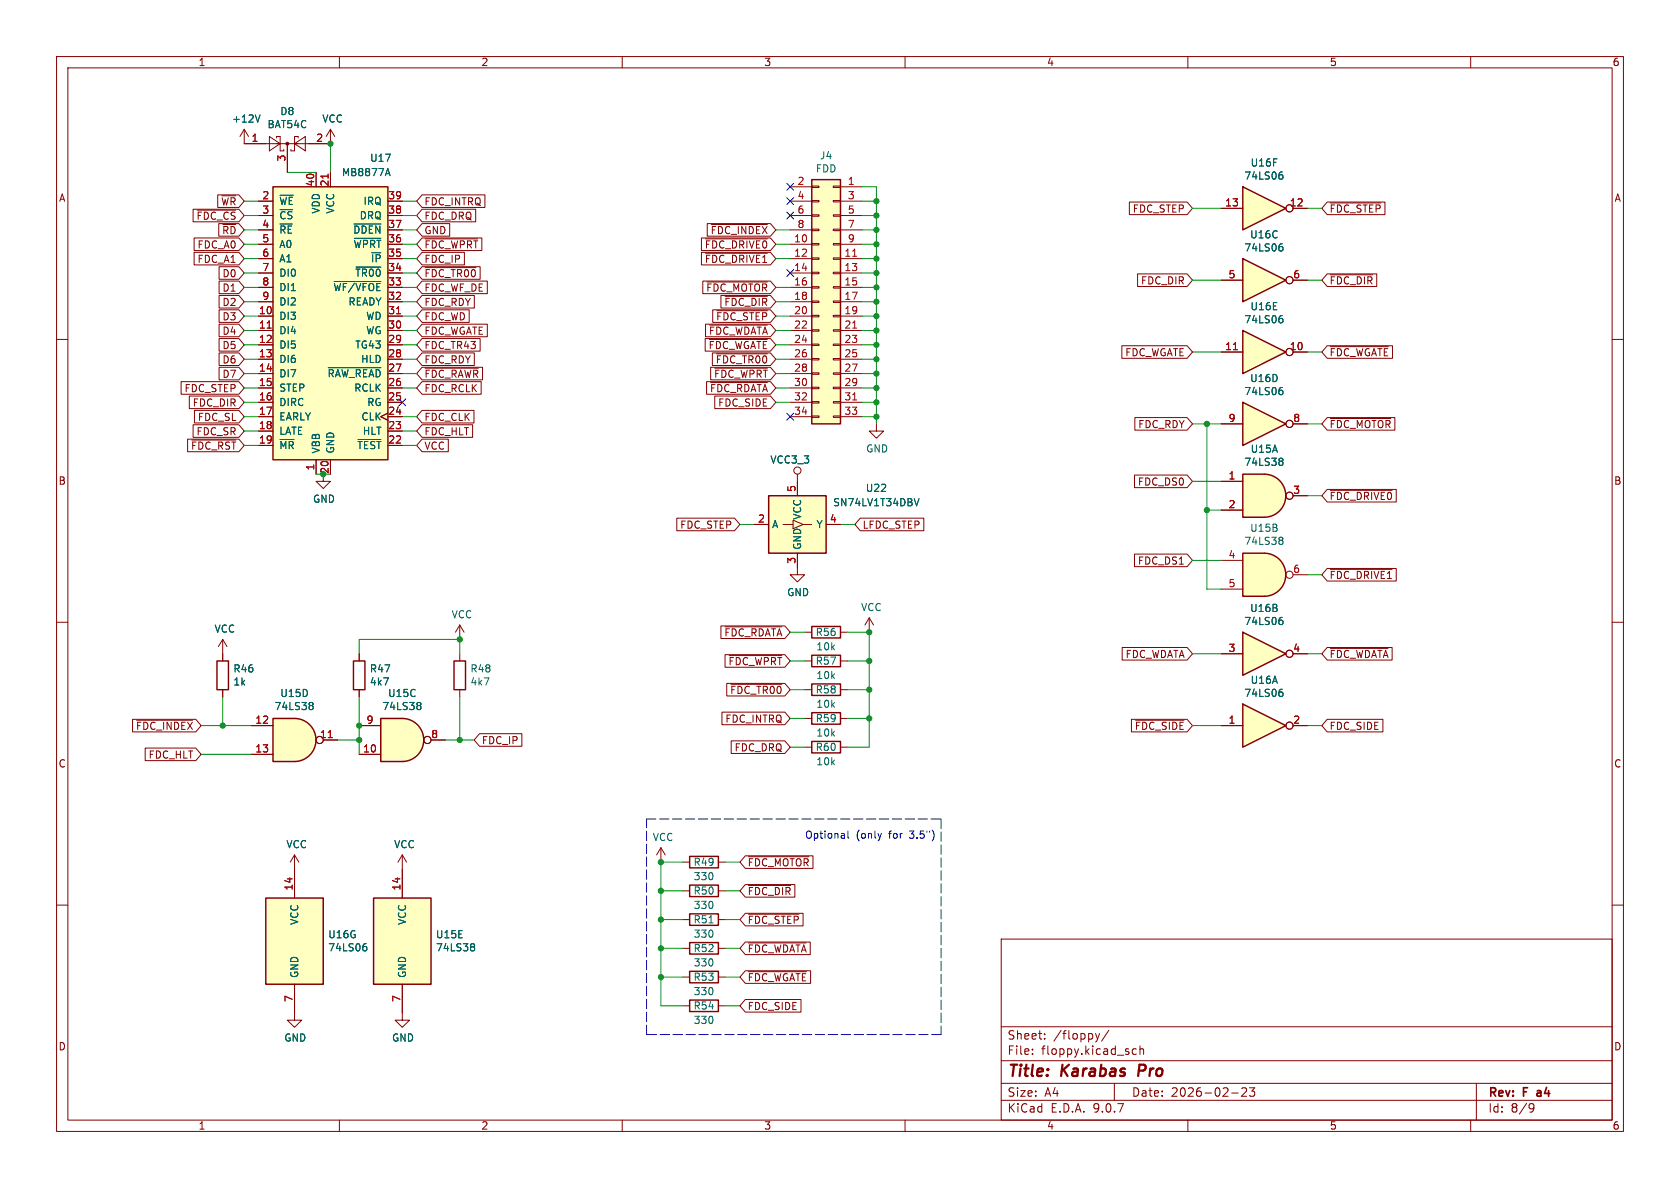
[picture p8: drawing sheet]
<svg xmlns="http://www.w3.org/2000/svg" width="297mm" height="210mm" viewBox="0 0 297 210" stroke-linecap="round" stroke-linejoin="round" font-family="sans-serif">
<g fill="none" stroke="#840000" stroke-width=".18">
<path d="M10 10h277v190h-277zM12 12h273v186h-273zM60 10v2M110 10v2M160 10v2M210 10v2M260 10v2M10 60h2M285 60h2M141 83.8v1.3M10 110h2M285 110h2"/>
<path d="M120.6 152.4h1.3M120.6 157.5h1.3M127 152.4h1.3M127 157.5h1.3M10 160h2M120.6 177.8h1.3M120.6 172.7h1.3M120.6 162.6h1.3M120.6 167.6h1.3M127 177.8h1.3M127 172.7h1.3M127 162.6h1.3"/>
<path d="M127 167.6h1.3M177 166h108v32h-108zM285 160h2M60 198v2M110 198v2M160 198v2M177 194.5h108M177 191.5h108M177 187.5h108M177 181.5h108M182.5 186.3v.1M182.5 185.5v.1"/>
<path d="M184.7 183.6v.1M184.7 182.8v.1M193.7 182.7l.3 1M194 183.7l-.1 .4-.2 .1M194.4 182.7l-.4 1M196 182.1l-1.3 2M197 191.5v3M200.9 185.5l-.4-.1-.3 .3v.4l.1 .2h.6M201.5 185.5l.2-.1 .4 .1 .1 .9M201.5 184.9v1.5M210 198v2M217.7 193.2h1.2"/>
<path d="M219.5 192.4l.6-.1 .2 .1 .1 .3-.9 1.1h.9M220.9 192.3h.9l-.5 .6 .4 .1v.7l-.2 .1h-.4l-.2-.1M260 198v2M261 191.5v6.5M270.6 195.1l.5 .1a.99 .99 0 0 1-.4 1.4h-.2M271.2 195.7l-.3 .3h-.3"/>
<circle cx="141" cy="83.2" r=".63"/>
</g>
<path d="M271.8 193.3v.4" fill="none" stroke="#840000" stroke-width=".3"/>
<path d="M201.5 188.2l-.3 2" fill="none" stroke="#840000" stroke-width=".4"/>
<path d="M121.9 151.4h5.1v2h-5.1zM121.9 156.5h5.1v2h-5.1zM121.9 176.8h5.1v2h-5.1zM121.9 171.7h5.1v2h-5.1zM121.9 161.5h5.1v2.1h-5.1zM121.9 166.6h5.1v2.1h-5.1z" fill="none" stroke="#840000" stroke-width=".25"/>
<path d="M125.3 163.1h.8" fill="none" stroke="#006464" stroke-width=".18"/>
<path d="M219.7 71.1l7.6 3.8-7.6 3.8z" fill="#ffffc2"/>
<path d="M219.7 71.1l7.6 3.8-7.6 3.8z" fill="none" stroke="#840000" stroke-width=".25"/>
<g fill="none" stroke="#840000" stroke-width=".18">
<path d="M215.9 74.9h3.8M228.6 74.9h2.5"/>
<circle cx="228" cy="74.9" r=".63"/>
</g>
<path d="M226.3 69h.3l.2 .2v.4l-.5 .2M226.5 68.5h.2" fill="none" stroke="#006464" stroke-width=".18"/>
<path d="M219.7 33l7.6 3.8-7.6 3.8z" fill="#ffffc2"/>
<path d="M219.7 33l7.6 3.8-7.6 3.8z" fill="none" stroke="#840000" stroke-width=".25"/>
<g fill="none" stroke="#840000" stroke-width=".18">
<path d="M215.9 36.8h3.8M228.6 36.8h2.5"/>
<circle cx="228" cy="36.8" r=".63"/>
</g>
<path d="M226.3 30.9h.3l.2 .2v.4l-.5 .2M226.5 30.4h.2" fill="none" stroke="#006464" stroke-width=".18"/>
<path d="M219.7 45.7l7.6 3.8-7.6 3.8z" fill="#ffffc2"/>
<path d="M219.7 45.7l7.6 3.8-7.6 3.8z" fill="none" stroke="#840000" stroke-width=".25"/>
<g fill="none" stroke="#840000" stroke-width=".18">
<path d="M215.9 49.5h3.8M228.6 49.5h2.5"/>
<circle cx="228" cy="49.5" r=".63"/>
</g>
<path d="M226.3 43.6h.3l.2 .2v.4l-.5 .2M226.5 43.1h.2" fill="none" stroke="#006464" stroke-width=".18"/>
<path d="M223.5 97.8a3.8 3.8 0 0 1 3.8 3.8 3.8 3.8 0 0 1-3.8 3.8z" fill="#ffffc2" stroke="#ffffc2" stroke-width=".18"/>
<path d="M219.7 97.8h3.8v7.6h-3.8z" fill="#ffffc2"/>
<path d="M219.7 97.8h3.8a3.8 3.8 0 0 1 3.8 3.8 3.8 3.8 0 0 1-3.8 3.8h-3.8z" fill="none" stroke="#840000" stroke-width=".25"/>
<g fill="none" stroke="#840000" stroke-width=".18">
<path d="M154.9 74.9v1.3h1.3l-1.3 1.3-1.2-1.3h1.2M215.9 99.1h3.8M215.9 104.1h3.8M228.6 101.6h2.5"/>
<circle cx="228" cy="101.6" r=".63"/>
</g>
<path d="M226.3 95h.3l.2 .2-.2 .3M226.3 95.5h.3M226.6 95.5l.2 .3v.2l-.1 .2h-.4" fill="none" stroke="#006464" stroke-width=".18"/>
<path d="M143.5 31.8h5.1v43.1h-5.1z" fill="#ffffc2"/>
<path d="M143.5 31.8h5.1v43.1h-5.1z" fill="none" stroke="#840000" stroke-width=".25"/>
<g fill="none" stroke="#840000" stroke-width=".18">
<path d="M139.7 33h3.8M139.7 35.6h3.8M139.7 38.1h3.8M143.5 32.9h1.3v.2h-1.3zM143.5 35.4h1.3v.3h-1.3zM143.5 38h1.3v.2h-1.3zM147.3 32.9h1.3v.2h-1.3zM147.3 35.4h1.3v.3h-1.3zM147.3 38h1.3v.2h-1.3zM148.6 33h3.8M148.6 35.6h3.8M148.6 38.1h3.8"/>
<path d="M139.7 40.6h3.8M139.7 43.2h3.8M139.7 45.7h3.8M139.7 48.3h3.8M139.7 50.8h3.8M139.7 53.3h3.8M139.7 55.9h3.8M139.7 58.4h3.8M143.5 40.5h1.3v.3h-1.3zM143.5 43.1h1.3v.2h-1.3zM143.5 45.6h1.3v.2h-1.3zM143.5 48.1h1.3v.3h-1.3z"/>
<path d="M143.5 50.7h1.3v.2h-1.3zM143.5 53.2h1.3v.3h-1.3zM143.5 55.8h1.3v.2h-1.3zM143.5 58.3h1.3v.2h-1.3zM147.3 40.5h1.3v.3h-1.3zM147.3 43.1h1.3v.2h-1.3zM147.3 45.6h1.3v.2h-1.3zM147.3 48.1h1.3v.3h-1.3zM147.3 50.7h1.3v.2h-1.3zM147.3 53.2h1.3v.3h-1.3zM147.3 55.8h1.3v.2h-1.3zM147.3 58.3h1.3v.2h-1.3z"/>
<path d="M148.6 40.6h3.8M148.6 43.2h3.8M148.6 45.7h3.8M148.6 48.3h3.8M148.6 50.8h3.8M148.6 53.3h3.8M148.6 55.9h3.8M148.6 58.4h3.8M139.7 61h3.8M139.7 63.5h3.8M139.7 66h3.8M139.7 68.6h3.8"/>
<path d="M139.7 71.1h3.8M139.7 73.7h3.8M143.5 60.8h1.3v.3h-1.3zM143.5 63.4h1.3v.2h-1.3zM143.5 65.9h1.3v.3h-1.3zM143.5 68.5h1.3v.2h-1.3zM143.5 71h1.3v.2h-1.3zM143.5 73.5h1.3v.3h-1.3zM147.3 60.8h1.3v.3h-1.3zM147.3 63.4h1.3v.2h-1.3zM147.3 65.9h1.3v.3h-1.3zM147.3 68.5h1.3v.2h-1.3z"/>
<path d="M147.3 71h1.3v.2h-1.3zM147.3 73.5h1.3v.3h-1.3zM148.6 61h3.8M148.6 63.5h3.8M148.6 66h3.8M148.6 68.6h3.8M148.6 71.1h3.8M148.6 73.7h3.8M57.1 83.8v1.3h1.3l-1.3 1.3-1.2-1.3h1.2M39.4 113l-.8 1.3M39.4 113l.7 1.3M39.4 113v2.6"/>
<path d="M81.3 110.5l-.8 1.3M81.3 110.5l.7 1.3M81.3 110.5v2.5"/>
</g>
<path d="M150.7 45.3h.8M150.7 58h.8M150.7 70.7h.8" fill="none" stroke="#a90000" stroke-width=".18"/>
<path d="M71.1 127a3.8 3.8 0 0 1 3.8 3.8 3.8 3.8 0 0 1-3.8 3.8z" fill="#ffffc2" stroke="#ffffc2" stroke-width=".18"/>
<path d="M67.3 127h3.8v7.6h-3.8z" fill="#ffffc2"/>
<path d="M62.5 116.8h2v5.1h-2zM67.3 127h3.8a3.8 3.8 0 0 1 3.8 3.8 3.8 3.8 0 0 1-3.8 3.8h-3.8z" fill="none" stroke="#840000" stroke-width=".25"/>
<g fill="none" stroke="#840000" stroke-width=".18">
<path d="M63.5 115.6v1.2M63.5 128.3h3.8M63.5 133.4h3.8M63.5 121.9v1.3M76.2 130.8h2.5M52.1 151.1l-.8 1.3M52.1 151.1l.7 1.3M52.1 151.1v2.6"/>
<circle cx="75.6" cy="130.8" r=".63"/>
</g>
<path d="M73.9 124.2h.3l.2 .2-.2 .3M73.9 124.7h.3M74.2 124.7l.2 .3v.2l-.1 .2h-.4" fill="none" stroke="#006464" stroke-width=".18"/>
<path d="M66 158.8h10.2v15.2h-10.2z" fill="#ffffc2"/>
<path d="M66 158.8h10.2v15.2h-10.2z" fill="none" stroke="#840000" stroke-width=".25"/>
<path d="M71.1 153.7v5.1M71.1 174v5.1" fill="none" stroke="#840000" stroke-width=".18"/>
<path d="M83.4 166.8h.3l.2 .3-.2 .3M83.4 167.4h.3M83.7 167.4l.2 .2v.3l-.1 .1-.4 .1" fill="none" stroke="#006464" stroke-width=".18"/>
<path d="M223.5 83.8a3.8 3.8 0 0 1 3.8 3.8 3.8 3.8 0 0 1-3.8 3.8z" fill="#ffffc2" stroke="#ffffc2" stroke-width=".18"/>
<path d="M219.7 83.8h3.8v7.6h-3.8z" fill="#ffffc2"/>
<path d="M219.7 83.8h3.8a3.8 3.8 0 0 1 3.8 3.8 3.8 3.8 0 0 1-3.8 3.8h-3.8z" fill="none" stroke="#840000" stroke-width=".25"/>
<g fill="none" stroke="#840000" stroke-width=".18">
<path d="M215.9 85.1h3.8M215.9 90.2h3.8M228.6 87.6h2.5M71.1 151.1l-.7 1.3M71.1 151.1l.8 1.3M71.1 151.1v2.6M52.1 179.1v1.2h1.2l-1.2 1.3-1.3-1.3h1.3"/>
<circle cx="228" cy="87.6" r=".63"/>
</g>
<path d="M226.3 81h.3l.2 .2-.2 .3M226.3 81.5h.3M226.6 81.5l.2 .3v.2l-.1 .2-.4 .1" fill="none" stroke="#006464" stroke-width=".18"/>
<path d="M47 158.8h10.1v15.2h-10.1z" fill="#ffffc2"/>
<path d="M143.5 110.7h5.1v2.1h-5.1zM47 158.8h10.1v15.2h-10.1z" fill="none" stroke="#840000" stroke-width=".25"/>
<path d="M43.2 22.9l-.8 1.2M43.2 22.9l.7 1.2M43.2 22.9v2.5M142.2 111.8h1.3M148.6 111.8h1.3M52.1 153.7v5.1M52.1 174v5.1M71.1 179.1v1.2h1.3l-1.3 1.3-1.3-1.3h1.3" fill="none" stroke="#840000" stroke-width=".18"/>
<path d="M46 20.3l-.4 1.3M64.4 167.3h.2l.3 .2-.1 .5-.4 .1M64.5 166.8h.2" fill="none" stroke="#006464" stroke-width=".18"/>
<path d="M219.7 111.8l7.6 3.8-7.6 3.8z" fill="#ffffc2"/>
<path d="M219.7 111.8l7.6 3.8-7.6 3.8z" fill="none" stroke="#840000" stroke-width=".25"/>
<g fill="none" stroke="#840000" stroke-width=".18">
<path d="M43.2 25.4h15.2M47.6 24.1l1.9 1.3-1.9 1.3zM48.9 24.4v-.3h.6v2.6h.7v-.3M50.8 25.4v5.1M52.1 25.4l1.9-1.3v2.6zM52.7 24.4v-.3h-.6v2.6h-.7v-.3M215.9 115.6h3.8M228.6 115.6h2.5"/>
<circle cx="228" cy="115.6" r=".63"/>
</g>
<path d="M226.3 109.6h.3l.2 .3v.4l-.5 .1M226.5 109.1h.2" fill="none" stroke="#006464" stroke-width=".18"/>
<circle cx="50.8" cy="25.4" r=".25" fill="#840000" stroke="#840000" stroke-width=".18"/>
<path d="M219.7 124.5l7.6 3.8-7.6 3.8z" fill="#ffffc2"/>
<path d="M219.7 124.5l7.6 3.8-7.6 3.8z" fill="none" stroke="#840000" stroke-width=".25"/>
<g fill="none" stroke="#840000" stroke-width=".18">
<path d="M58.4 22.9l-.7 1.2M58.4 22.9l.8 1.2M58.4 22.9v2.5M215.9 128.3h3.8M228.6 128.3h2.5"/>
<circle cx="228" cy="128.3" r=".63"/>
</g>
<path d="M226.3 122.3h.3l.2 .3v.4l-.5 .1M226.5 121.8h.2" fill="none" stroke="#006464" stroke-width=".18"/>
<path d="M48.3 33h20.3v48.3h-20.3z" fill="#ffffc2"/>
<path d="M48.3 33h20.3v48.3h-20.3z" fill="none" stroke="#840000" stroke-width=".25"/>
<g fill="none" stroke="#840000" stroke-width=".18">
<path d="M45.7 35.6h2.6M45.7 38.1h2.6M55.9 30.5v2.5M58.4 30.5v2.5M68.6 35.6h2.5M68.6 38.1h2.5M45.7 40.6h2.6M45.7 43.2h2.6M45.7 45.7h2.6M45.7 48.3h2.6M45.7 50.8h2.6M45.7 53.3h2.6"/>
<path d="M45.7 55.9h2.6M45.7 58.4h2.6M68.6 40.6h2.5M68.6 43.2h2.5M68.6 45.7h2.5M68.6 48.3h2.5M68.6 50.8h2.5M68.6 53.3h2.5M68.6 55.9h2.5M68.6 58.4h2.5M45.7 61h2.6M45.7 63.5h2.6"/>
<path d="M45.7 66h2.6M45.7 68.6h2.6M45.7 71.1h2.6M45.7 73.7h2.6M45.7 76.2h2.6M45.7 78.7h2.6M68.6 73l-1.3 .7 1.3 .6M68.6 61h2.5M68.6 63.5h2.5M68.6 66h2.5M68.6 68.6h2.5M68.6 71.1h2.5"/>
<path d="M68.6 73.7h2.5M68.6 76.2h2.5M68.6 78.7h2.5M55.9 81.3v2.5M58.4 81.3v2.5"/>
</g>
<path d="M49.5 34.5h2.3M62.6 39.6h4.7M68.2 30.7h.7M68.5 29.8l.5 1.3M59.1 49.8h8.2M62.6 42.1h4.7M62.9 47.2h4.4M49.5 77.7h2.5M58 65h9.3M63.3 77.7h4" fill="none" stroke="#006464" stroke-width=".18"/>
<path d="M58 30.8v.7M47.2 58h.8M70.1 55.5h.7" fill="none" stroke="#a90000" stroke-width=".18"/>
<path d="M52.1 127a3.8 3.8 0 0 1 3.8 3.8 3.8 3.8 0 0 1-3.8 3.8z" fill="#ffffc2" stroke="#ffffc2" stroke-width=".18"/>
<path d="M48.3 127h3.8v7.6h-3.8z" fill="#ffffc2"/>
<path d="M48.3 127h3.8a3.8 3.8 0 0 1 3.8 3.8 3.8 3.8 0 0 1-3.8 3.8h-3.8z" fill="none" stroke="#840000" stroke-width=".25"/>
<g fill="none" stroke="#840000" stroke-width=".18">
<path d="M44.4 128.3h3.9M44.4 133.4h3.9M57.1 130.8h2.6"/>
<circle cx="56.5" cy="130.8" r=".63"/>
</g>
<path d="M58 130.4h.8" fill="none" stroke="#a90000" stroke-width=".18"/>
<path d="M54.9 124.2h.2l.3 .2-.3 .3M54.9 124.7h.2M55.1 124.7l.3 .3v.2l-.2 .2h-.3" fill="none" stroke="#006464" stroke-width=".18"/>
<path d="M219.7 58.4l7.6 3.8-7.6 3.8z" fill="#ffffc2"/>
<path d="M219.7 58.4l7.6 3.8-7.6 3.8zM38.4 116.8h2v5.1h-2zM80.3 116.8h2v5.1h-2z" fill="none" stroke="#840000" stroke-width=".25"/>
<g fill="none" stroke="#840000" stroke-width=".18">
<path d="M215.9 62.2h3.8M228.6 62.2h2.5M39.4 115.6v1.2M81.3 115.6v1.2M153.7 109.2l-.8 1.3M153.7 109.2l.7 1.3M153.7 109.2v2.6M39.4 121.9v1.3M81.3 121.9v1.3M116.8 149.9l-.7 1.2M116.8 149.9l.8 1.2M116.8 149.9v2.5"/>
<circle cx="228" cy="62.2" r=".63"/>
</g>
<path d="M218 61.8h.8" fill="none" stroke="#a90000" stroke-width=".18"/>
<path d="M226.3 56.3h.3l.2 .2v.4l-.5 .2M226.5 55.8h.2" fill="none" stroke="#006464" stroke-width=".18"/>
<path d="M135.9 87.6h10.1v10.2h-10.1z" fill="#ffffc2"/>
<path d="M135.9 87.6h10.1v10.2h-10.1zM143.5 115.8h5.1v2.1h-5.1zM143.5 126h5.1v2h-5.1zM143.5 120.9h5.1v2h-5.1zM143.5 131.1h5.1v2h-5.1z" fill="none" stroke="#840000" stroke-width=".25"/>
<g fill="none" stroke="#840000" stroke-width=".18">
<path d="M34.1 37h8.1l1 1.1-1 1.1h-8.1zM34.9 37.1h6.8M38.5 34.4h3.7l1 1.2-1 1.1h-3.7zM38.7 39.5h3.5l1 1.1-1 1.2h-3.5zM39.2 34.6h2.5M43.2 25.4h3.8M45.7 35.6h2.6M45.7 38.1h2.6M50.8 25.4v5.1M54.6 25.4h3.8M55.9 30.5v2.5M58.4 30.5v2.5"/>
<path d="M68.6 35.6h2.5M68.6 38.1h2.5M74.6 34.4h11.1v2.3h-11.1l-.9-1.1zM74.6 39.5h4.9v2.3h-4.9l-.9-1.2zM74.6 37h9.5v2.2h-9.5l-.9-1.1zM125 39.5h11.2l1 1.1-1 1.2h-11.2zM125.8 39.7h9.9M199.7 35.7h10.2l.9 1.1-.9 1.1h-10.2zM215.9 36.8h3.8M228.6 36.8h2.5M234.6 35.7h10.2v2.2h-10.2l-.9-1.1zM235.2 35.9h8.9"/>
<path d="M34.3 44.6h7.9l1 1.1-1 1.1h-7.9zM34.3 42.1h7.9l1 1.1-1 1.1h-7.9zM38.7 57.3h3.5l1 1.1-1 1.1h-3.5zM38.7 47.1h3.5l1 1.2-1 1.1h-3.5zM38.7 49.7h3.5l1 1.1-1 1.1h-3.5zM38.7 59.8h3.5l1 1.2-1 1.1h-3.5zM38.7 52.2h3.5l1 1.1-1 1.2h-3.5zM38.7 54.8h3.5l1 1.1-1 1.1h-3.5zM45.7 40.6h2.6M45.7 43.2h2.6M45.7 45.7h2.6M45.7 48.3h2.6"/>
<path d="M45.7 50.8h2.6M45.7 53.3h2.6M45.7 55.9h2.6M45.7 58.4h2.6M68.6 40.6h2.5M68.6 43.2h2.5M68.6 45.7h2.5M68.6 48.3h2.5M68.6 50.8h2.5M68.6 53.3h2.5M68.6 55.9h2.5M68.6 58.4h2.5"/>
<path d="M74.6 57.3h11.6v2.2h-11.6l-.9-1.1zM74.6 54.8h8.3v2.2h-8.3l-.9-1.1zM74.6 59.8h10.3v2.3h-10.3l-.9-1.1zM74.6 52.2h9.3v2.3h-9.3l-.9-1.2zM74.6 42.1h10.6v2.2h-10.6l-.9-1.1zM74.6 47.1h10.3v2.3h-10.3l-.9-1.1zM74.6 44.6h7.5v2.2h-7.5l-.9-1.1zM74.6 49.7h11.6v2.2h-11.6l-.9-1.1zM75.2 42.2h9.3M75.2 47.3h9M124 44.6h12.2l1 1.1-1 1.1h-12.2zM124 42.1h12.2l1 1.1-1 1.1h-12.2z"/>
<path d="M124.2 49.7h12l1 1.1-1 1.1h-12zM124.7 59.8h11.5l1 1.2-1 1.1h-11.5zM124.7 57.3h11.5l1 1.1-1 1.1h-11.5zM124.7 44.8h11M124.7 42.2h11M125 49.8h10.7M125.5 57.5h10.2M126 54.8h10.2l1 1.1-1 1.1h-10.2zM126.7 54.9h9M127.4 52.2h8.8l1 1.1-1 1.2h-8.8zM128.2 52.4h7.5M201.1 48.4h8.8l.9 1.1-.9 1.1h-8.8z"/>
<path d="M215.9 49.5h3.8M228.6 49.5h2.5M234.6 48.4h8.8v2.2h-8.8l-.9-1.1zM235.2 48.6h7.5M32 67.5h10.2l1 1.1-1 1.1h-10.2zM33.2 77.6h9l1 1.1-1 1.2h-9zM33.5 70h8.7l1 1.1-1 1.1h-8.7zM33.9 77.8h7.8M34.1 75.1h8.1l1 1.1-1 1.1h-8.1zM34.4 72.5h7.8l1 1.2-1 1.1h-7.8zM38.7 62.4h3.5l1 1.1-1 1.1h-3.5zM38.7 64.9h3.5l1 1.1-1 1.2h-3.5z"/>
<path d="M45.7 61h2.6M45.7 63.5h2.6M45.7 66h2.6M45.7 68.6h2.6M45.7 71.1h2.6M45.7 73.7h2.6M45.7 76.2h2.6M45.7 78.7h2.6M68.6 73l-1.3 .7 1.3 .6M68.6 61h2.5M68.6 63.5h2.5M68.6 66h2.5"/>
<path d="M68.6 68.6h2.5M68.6 71.1h2.5M68.6 73.7h2.5M68.6 76.2h2.5M68.6 78.7h2.5M74.6 77.6h4.7v2.3h-4.7l-.9-1.2zM74.6 64.9h10.7v2.3h-10.7l-.9-1.2zM74.6 67.5h10.5v2.2h-10.5l-.9-1.1zM74.6 62.4h9.3v2.2h-9.3l-.9-1.1zM74.6 72.5h9.2v2.3h-9.2l-.9-1.1zM74.6 75.1h9v2.2h-9l-.9-1.1zM75.2 65.1h9.4"/>
<path d="M124.9 67.5h11.3l1 1.1-1 1.1h-11.3zM125.4 60h10.3M125.6 64.9h10.6l1 1.1-1 1.2h-10.6zM125.6 67.6h10.1M125.9 62.4h10.3l1 1.1-1 1.1h-10.3zM126.4 70h9.8l1 1.1-1 1.1h-9.8zM126.4 65.1h9.3M126.7 62.5h9M198.3 61.1h11.6l.9 1.1-.9 1.1h-11.6zM200.6 73.8h9.3l.9 1.1-.9 1.1h-9.3zM215.9 74.9h3.8M215.9 62.2h3.8"/>
<path d="M228.6 74.9h2.5M228.6 62.2h2.5M234.6 73.8h12v2.2h-12l-.9-1.1zM234.6 61.1h11.6v2.2h-11.6l-.9-1.1zM235.2 74h10.7M235.2 61.3h10.2M55.9 81.3v2.5M58.4 81.3v2.5M119.6 91.6h10.3l.9 1.1-.9 1.1h-10.3zM133.3 92.7h2.6M138.4 92.7h1.8M140.2 91.9l1.8 .8-1.8 .8z"/>
<path d="M141 97.8v3.8h1.2l-1.2 1.3-1.3-1.3h1.3M141 85.1v2.5M142 92.7h1.5M146 92.7h2.6M152.1 91.6h11.2v2.2h-11.2l-1-1.1zM200.6 97.9h9.3l.9 1.2-.9 1.1h-9.3zM200.6 84h9.3l.9 1.1-.9 1.1h-9.3zM215.9 85.1h3.8M215.9 90.2h3.8M228.6 87.6h2.5M234.6 86.5h12.2v2.2h-12.2l-.9-1.1zM235.2 86.7h10.9"/>
<path d="M39.4 115.6v1.2M63.5 115.6v1.2M127.4 110.6h11.3l1 1.2-1 1.1h-11.3zM128.2 115.7h10.5l1 1.1-1 1.2h-10.5zM128.2 110.8h10M128.9 115.9h9.3M142.2 116.8h1.3M148.6 116.8h1.3M198.4 114.5h11.5l.9 1.1-.9 1.1h-11.5zM215.9 115.6h3.8M228.6 115.6h2.5M234.6 100.5h12.2v2.2h-12.2l-.9-1.1z"/>
<path d="M234.6 114.5h11.5v2.2h-11.5l-.9-1.1zM235.2 100.6h10.9M235.2 114.6h10.2M23.4 127.2h11.2l1 1.1-1 1.1h-11.2zM24.2 127.3h9.9M25.7 132.2h8.9l1 1.2-1 1.1h-8.9zM39.4 121.9v1.3M44.4 128.3h3.9M44.4 133.4h3.9M57.1 130.8h2.6M63.5 128.3h3.8M63.5 133.4h3.8"/>
<path d="M63.5 121.9v1.3M76.2 130.8h2.5M84.8 129.7h7.5v2.2h-7.5l-1-1.1zM127.6 125.9h11.1l1 1.1-1 1.1h-11.1zM128.5 120.8h10.2l1 1.1-1 1.1h-10.2zM129.2 121h9M129.3 131h9.4l1 1.1-1 1.1h-9.4zM142.2 127h1.3M142.2 121.9h1.3M142.2 132.1h1.3M148.6 127h1.3M148.6 121.9h1.3"/>
<path d="M148.6 132.1h1.3M200 127.2h9.9l.9 1.1-.9 1.1h-9.9zM200.7 127.3h8.6M215.9 128.3h3.8M228.6 128.3h2.5M234.6 127.2h9.9v2.2h-9.9l-.9-1.1zM52.1 153.7v5.1M71.1 153.7v5.1M131.8 156.4h8.7v2.2h-8.7l-1-1.1zM131.8 151.3h11.9v2.2h-11.9l-1-1.1zM132.3 156.5h7.5M132.3 151.4h10.7"/>
<path d="M52.1 174v5.1M71.1 174v5.1M131.8 166.5h11.4v2.3h-11.4l-1-1.2zM131.8 161.4h10.2v2.3h-10.2l-1-1.1zM131.8 176.7h9.8v2.2h-9.8l-1-1.1zM131.8 171.6h11.5v2.2h-11.5l-1-1.1zM132.3 166.7h10.2M132.3 161.6h8.9M132.3 171.8h10.3"/>
<circle cx="228" cy="36.8" r=".63"/>
<circle cx="228" cy="49.5" r=".63"/>
<circle cx="228" cy="62.2" r=".63"/>
<circle cx="228" cy="74.9" r=".63"/>
<circle cx="228" cy="87.6" r=".63"/>
<circle cx="228" cy="115.6" r=".63"/>
<circle cx="56.5" cy="130.8" r=".63"/>
<circle cx="75.6" cy="130.8" r=".63"/>
<circle cx="228" cy="128.3" r=".63"/>
</g>
<g fill="none" stroke="#006464" stroke-width=".18">
<path d="M46 20.3l-.4 1.3M49.5 34.5h2.3M62.6 39.6h4.7M68.2 30.7h.7M68.5 29.8l.5 1.3M226.3 30.9h.3l.2 .2v.4l-.5 .2M226.5 30.4h.2M59.1 49.8h8.2M62.6 42.1h4.7M62.9 47.2h4.4M226.3 43.6h.3l.2 .2v.4l-.5 .2M226.3 56.3h.3l.2 .2v.4l-.5 .2"/>
<path d="M226.5 43.1h.2M226.5 55.8h.2M49.5 77.7h2.5M58 65h9.3M63.3 77.7h4M226.3 69h.3l.2 .2v.4l-.5 .2M226.5 68.5h.2M161.6 88.1l.4 1.3 .5-1.3M226.3 81h.3l.2 .2-.2 .3M226.3 81.5h.3M226.6 81.5l.2 .3v.2l-.1 .2-.4 .1M226.3 109.6h.3l.2 .3v.4l-.5 .1"/>
<path d="M226.5 109.1h.2M54.9 124.2h.2l.3 .2-.3 .3M54.9 124.7h.2M55.1 124.7l.3 .3v.2l-.2 .2h-.3M73.9 124.2h.3l.2 .2-.2 .3M73.9 124.7h.3M74.2 124.7l.2 .3v.2l-.1 .2h-.4M226.3 122.3h.3l.2 .3v.4l-.5 .1M226.5 121.8h.2M64.4 167.3h.2l.3 .2-.1 .5-.4 .1M64.5 166.8h.2M83.4 166.8h.3l.2 .3-.2 .3"/>
<path d="M83.4 167.4h.3M83.7 167.4l.2 .2v.3l-.1 .1-.4 .1"/>
</g>
<path d="M114.3 144.8h52.1M166.4 144.8v38.1M114.3 182.9v-38.1M166.4 182.9h-52.1" fill="none" stroke="#0000c2" stroke-width=".18" stroke-dasharray="1.7 .6"/>
<g fill="none" stroke="#009600" stroke-width=".18">
<path d="M43.2 35.6h2.5M43.2 38.1h2.5M50.8 30.5h5.1M58.4 25.4v5.1M71.1 35.6h2.6M71.1 38.1h2.6M152.4 33h2.5v41.9M152.4 35.6h2.5M152.4 38.1h2.5M210.8 36.8h5.1M231.1 36.8h2.6M43.2 45.7h2.5"/>
<path d="M43.2 48.3h2.5M43.2 53.3h2.5M43.2 55.9h2.5M43.2 40.6h2.5M43.2 50.8h2.5M43.2 58.4h2.5M43.2 43.2h2.5M71.1 45.7h2.6M71.1 48.3h2.6M71.1 53.3h2.6M71.1 55.9h2.6M71.1 40.6h2.6"/>
<path d="M71.1 50.8h2.6M71.1 58.4h2.6M71.1 43.2h2.6M137.2 45.7h2.5M137.2 53.3h2.5M137.2 55.9h2.5M137.2 40.6h2.5M137.2 50.8h2.5M137.2 58.4h2.5M137.2 43.2h2.5M152.4 45.7h2.5M152.4 48.3h2.5"/>
<path d="M152.4 53.3h2.5M152.4 55.9h2.5M152.4 40.6h2.5M152.4 50.8h2.5M152.4 58.4h2.5M152.4 43.2h2.5M210.8 49.5h5.1M231.1 49.5h2.6M43.2 63.5h2.5M43.2 68.6h2.5M43.2 66h2.5M43.2 61h2.5"/>
<path d="M43.2 76.2h2.5M43.2 71.1h2.5M43.2 73.7h2.5M43.2 78.7h2.5M71.1 63.5h2.6M71.1 68.6h2.6M71.1 66h2.6M71.1 61h2.6M71.1 76.2h2.6M71.1 73.7h2.6M71.1 78.7h2.6M137.2 63.5h2.5"/>
<path d="M137.2 68.6h2.5M137.2 66h2.5M137.2 61h2.5M137.2 71.1h2.5M152.4 63.5h2.5M152.4 68.6h2.5M152.4 66h2.5M152.4 61h2.5M152.4 71.1h2.5M152.4 73.7h2.5M210.8 62.2h5.1M210.8 74.9h5.1"/>
<path d="M213.4 74.9v29.2h2.5M231.1 62.2h2.6M231.1 74.9h2.6M55.9 83.8h1.2M130.8 92.7h2.5M148.6 92.7h2.5M210.8 99.1h5.1M210.8 85.1h5.1M213.4 90.2h2.5M231.1 87.6h2.6M63.5 115.6v-2.6h17.8v2.6M139.7 116.8h2.5"/>
<path d="M139.7 111.8h2.5M149.9 111.8h3.8v20.3h-3.8M149.9 116.8h3.8M210.8 115.6h5.1M231.1 101.6h2.6M231.1 115.6h2.6M35.6 128.3h8.8M35.6 133.4h8.8M39.4 123.2v5.1M59.7 130.8h3.8M63.5 123.2v10.2M78.7 130.8h5.1"/>
<path d="M81.3 123.2v7.6M139.7 132.1h2.5M139.7 127h2.5M139.7 121.9h2.5M149.9 127h3.8M149.9 121.9h3.8M210.8 128.3h5.1M231.1 128.3h2.6M116.8 157.5h3.8M120.6 152.4h-3.8v25.4h3.8M128.3 157.5h2.5M128.3 152.4h2.5"/>
<path d="M116.8 167.6h3.8M116.8 162.6h3.8M116.8 172.7h3.8M128.3 167.6h2.5M128.3 162.6h2.5M128.3 177.8h2.5M128.3 172.7h2.5"/>
</g>
<path d="M139.1 35l1.2 1.2M139.1 37.5l1.2 1.2M139.1 32.4l1.2 1.2M140.3 35l-1.2 1.2M140.3 37.5l-1.2 1.2M140.3 32.4l-1.2 1.2M139.1 47.7l1.2 1.2M140.3 47.7l-1.2 1.2M70.5 70.5l1.2 1.2M71.7 70.5l-1.2 1.2M139.1 73.1l1.2 1.2M140.3 73.1l-1.2 1.2" fill="none" stroke="#000084" stroke-width=".18"/>
<path d="M149.9 146.9v1.1l.2 .2M155.8 147.3l-.3 .9" fill="none" stroke="#0000c2" stroke-width=".18"/>
<path d="M58 30.8v.7M47.2 58h.8M70.1 55.5h.7M218 61.8h.8M58 130.4h.8" fill="none" stroke="#a90000" stroke-width=".18"/>
<g fill="#009600" stroke="#009600" stroke-width=".18">
<circle cx="116.8" cy="152.4" r=".46"/>
<circle cx="116.8" cy="157.5" r=".46"/>
<circle cx="116.8" cy="162.6" r=".46"/>
<circle cx="116.8" cy="167.6" r=".46"/>
<circle cx="116.8" cy="172.7" r=".46"/>
<circle cx="58.4" cy="25.4" r=".46"/>
<circle cx="81.3" cy="130.8" r=".46"/>
<circle cx="39.4" cy="128.3" r=".46"/>
<circle cx="63.5" cy="128.3" r=".46"/>
<circle cx="63.5" cy="130.8" r=".46"/>
<circle cx="153.7" cy="111.8" r=".46"/>
<circle cx="81.3" cy="113" r=".46"/>
<circle cx="153.7" cy="116.8" r=".46"/>
<circle cx="153.7" cy="121.9" r=".46"/>
<circle cx="153.7" cy="127" r=".46"/>
<circle cx="154.9" cy="68.6" r=".46"/>
<circle cx="154.9" cy="73.7" r=".46"/>
<circle cx="154.9" cy="71.1" r=".46"/>
<circle cx="154.9" cy="66" r=".46"/>
<circle cx="154.9" cy="63.5" r=".46"/>
<circle cx="154.9" cy="61" r=".46"/>
<circle cx="154.9" cy="55.9" r=".46"/>
<circle cx="154.9" cy="58.4" r=".46"/>
<circle cx="154.9" cy="50.8" r=".46"/>
<circle cx="154.9" cy="48.3" r=".46"/>
<circle cx="154.9" cy="53.3" r=".46"/>
<circle cx="213.4" cy="74.9" r=".46"/>
<circle cx="154.9" cy="40.6" r=".46"/>
<circle cx="154.9" cy="43.2" r=".46"/>
<circle cx="154.9" cy="45.7" r=".46"/>
<circle cx="154.9" cy="38.1" r=".46"/>
<circle cx="154.9" cy="35.6" r=".46"/>
<circle cx="213.4" cy="90.2" r=".46"/>
</g>
<g font-size="2.8" fill="#840000">
<text x="178" y="190.9">Title:</text>
<text x="187.7" y="190.9">Karabas</text>
<text x="202.1" y="190.9">Pro</text>
</g>
<g font-size="2.1" fill="#840000">
<text x="178" y="184">Sheet:</text>
<text x="186.2" y="184">/floppy/</text>
<text x="178" y="186.7">File:</text>
<text x="184.1" y="186.7">floppy.kicad_sch</text>
<text x="178" y="196.9">KiCad</text>
<text x="178" y="194.1">Size:</text>
<text x="184.7" y="194.1">A4</text>
<text x="185.7" y="196.9">E.D.A.</text>
<text x="193.3" y="196.9">9.0.7</text>
<text x="200" y="194.1">Date:</text>
<text x="207" y="194.1">2026-02-23</text>
<text x="263" y="194.3">Rev:</text>
<text x="263" y="196.9">Id:</text>
<text x="267.1" y="196.9">8/9</text>
<text x="269.4" y="194.3">F</text>
<text x="272.4" y="194.3">a4</text>
</g>
<g font-size="1.8" fill="#840000">
<text x="35" y="11.9">1</text>
<text x="85" y="11.9">2</text>
<text x="135" y="11.9">3</text>
<text x="185" y="11.9">4</text>
<text x="235" y="11.9">5</text>
<text x="285" y="11.9">6</text>
<text x="10.3" y="35.9">A</text>
<text x="285.3" y="35.9">A</text>
<text x="34.6" y="39.1">~{FDC_CS}</text>
<text x="39" y="36.5">~{WR}</text>
<text x="39.2" y="41.6">~{RD}</text>
<text x="74.9" y="36.5">FDC_INTRQ</text>
<text x="74.9" y="41.6">GND</text>
<text x="74.9" y="39.1">FDC_DRQ</text>
<text x="125.5" y="41.6">~{FDC_INDEX}</text>
<text x="200.2" y="37.8">FDC_STEP</text>
<text x="234.9" y="37.8">~{FDC_STEP}</text>
<text x="34.8" y="46.7">FDC_A1</text>
<text x="34.8" y="44.1">FDC_A0</text>
<text x="74.9" y="44.1">~{FDC_WPRT}</text>
<text x="74.9" y="46.7">FDC_IP</text>
<text x="124.5" y="46.7">~{FDC_DRIVE1}</text>
<text x="124.5" y="44.1">~{FDC_DRIVE0}</text>
<text x="39.2" y="49.2">D0</text>
<text x="39.2" y="51.8">D1</text>
<text x="74.9" y="49.2">~{FDC_TR00}</text>
<text x="74.9" y="51.8">FDC_WF_DE</text>
<text x="124.7" y="51.8">~{FDC_MOTOR}</text>
<text x="201.6" y="50.5">FDC_DIR</text>
<text x="234.9" y="50.5">~{FDC_DIR}</text>
<text x="39.2" y="59.4">D4</text>
<text x="39.2" y="54.3">D2</text>
<text x="39.2" y="56.8">D3</text>
<text x="74.9" y="59.4">FDC_WGATE</text>
<text x="74.9" y="56.8">FDC_WD</text>
<text x="74.9" y="54.3">FDC_RDY</text>
<text x="125.2" y="59.4">~{FDC_WDATA}</text>
<text x="126.5" y="56.8">~{FDC_STEP}</text>
<text x="127.9" y="54.3">~{FDC_DIR}</text>
<text x="39.2" y="64.5">D6</text>
<text x="39.2" y="61.9">D5</text>
<text x="74.9" y="61.9">FDC_TR43</text>
<text x="74.9" y="64.5">FDC_RDY</text>
<text x="125.2" y="61.9">~{FDC_WGATE}</text>
<text x="126.4" y="64.5">~{FDC_TR00}</text>
<text x="198.8" y="63.2">FDC_WGATE</text>
<text x="234.9" y="63.2">~{FDC_WGATE}</text>
<text x="32.5" y="69.5">FDC_STEP</text>
<text x="39.2" y="67">D7</text>
<text x="74.9" y="67">~{FDC_RAWR}</text>
<text x="74.9" y="69.5">FDC_RCLK</text>
<text x="125.4" y="69.5">~{FDC_RDATA}</text>
<text x="126.1" y="67">~{FDC_WPRT}</text>
<text x="34" y="72.1">FDC_DIR</text>
<text x="34.6" y="77.2">FDC_SR</text>
<text x="34.9" y="74.6">FDC_SL</text>
<text x="74.9" y="74.6">FDC_CLK</text>
<text x="74.9" y="77.2">FDC_HLT</text>
<text x="126.9" y="72.1">FDC_SIDE</text>
<text x="201.1" y="75.9">FDC_RDY</text>
<text x="234.9" y="75.9">~{FDC_MOTOR}</text>
<text x="33.7" y="79.7">~{FDC_RST}</text>
<text x="74.9" y="79.7">VCC</text>
<text x="10.3" y="85.9">B</text>
<text x="201.1" y="86">FDC_DS0</text>
<text x="234.9" y="88.6">~{FDC_DRIVE0}</text>
<text x="285.3" y="85.9">B</text>
<text x="120.1" y="93.7">FDC_STEP</text>
<text x="152.4" y="93.7">LFDC_STEP</text>
<text x="201.1" y="100">FDC_DS1</text>
<text x="234.9" y="102.6">~{FDC_DRIVE1}</text>
<text x="127.9" y="112.7">~{FDC_RDATA}</text>
<text x="128.7" y="117.8">~{FDC_WPRT}</text>
<text x="198.9" y="116.5">FDC_WDATA</text>
<text x="234.9" y="116.5">~{FDC_WDATA}</text>
<text x="129" y="122.9">~{FDC_TR00}</text>
<text x="23.9" y="129.2">~{FDC_INDEX}</text>
<text x="85.1" y="131.8">FDC_IP</text>
<text x="128.1" y="128">FDC_INTRQ</text>
<text x="200.5" y="129.2">~{FDC_SIDE}</text>
<text x="234.9" y="129.2">FDC_SIDE</text>
<text x="10.3" y="135.9">C</text>
<text x="26.2" y="134.3">FDC_HLT</text>
<text x="129.8" y="133">FDC_DRQ</text>
<text x="285.3" y="135.9">C</text>
<text x="132.1" y="153.4">~{FDC_MOTOR}</text>
<text x="132.1" y="158.4">~{FDC_DIR}</text>
<text x="132.1" y="163.5">~{FDC_STEP}</text>
<text x="132.1" y="168.6">~{FDC_WDATA}</text>
<text x="132.1" y="173.7">~{FDC_WGATE}</text>
<text x="132.1" y="178.8">FDC_SIDE</text>
<text x="10.3" y="185.9">D</text>
<text x="285.3" y="185.9">D</text>
<text x="35" y="199.9">1</text>
<text x="85" y="199.9">2</text>
<text x="135" y="199.9">3</text>
<text x="185" y="199.9">4</text>
<text x="235" y="199.9">5</text>
<text x="285" y="199.9">6</text>
</g>
<g font-size="1.8" fill="#006464">
<text x="40.9" y="21.9">+12V</text>
<text x="47.2" y="22.9">BAT54C</text>
<text x="49.5" y="20.5">D8</text>
<text x="56.9" y="21.9">VCC</text>
<text x="65.3" y="28.8">U17</text>
<text x="144.9" y="28.4">J4</text>
<text x="221" y="29.6">U16F</text>
<text x="60.3" y="31.3">MB8877A</text>
<text x="144.1" y="30.7">FDD</text>
<text x="219.9" y="32">74LS06</text>
<text x="49.3" y="36.4">~{WE}</text>
<text x="49.3" y="39">~{CS}</text>
<text x="49.3" y="41.5">~{RE}</text>
<text x="56.7" y="37.9" transform="rotate(-90 56.7 37.9)">VDD</text>
<text x="59.3" y="37.9" transform="rotate(-90 59.3 37.9)">VCC</text>
<text x="62.3" y="41.5">~{DDEN}</text>
<text x="63.5" y="39">DRQ</text>
<text x="64.2" y="36.4">IRQ</text>
<text x="49.3" y="44">A0</text>
<text x="49.3" y="46.6">A1</text>
<text x="62.4" y="44">~{WPRT}</text>
<text x="65.5" y="46.6">~{IP}</text>
<text x="219.9" y="44.7">74LS06</text>
<text x="220.9" y="42.3">U16C</text>
<text x="49.3" y="49.1">DI0</text>
<text x="49.3" y="51.7">DI1</text>
<text x="58.8" y="51.7">~{WF/VFOE}</text>
<text x="62.7" y="49.1">~{TR00}</text>
<text x="49.3" y="54.2">DI2</text>
<text x="49.3" y="56.7">DI3</text>
<text x="49.3" y="59.3">DI4</text>
<text x="61.5" y="54.2">READY</text>
<text x="64.6" y="56.7">WD</text>
<text x="64.6" y="59.3">WG</text>
<text x="219.9" y="57.4">74LS06</text>
<text x="221" y="55">U16E</text>
<text x="49.3" y="61.8">DI5</text>
<text x="49.3" y="64.4">DI6</text>
<text x="62.7" y="61.8">TG43</text>
<text x="63.7" y="64.4">HLD</text>
<text x="49.3" y="66.9">DI7</text>
<text x="49.3" y="69.4">STEP</text>
<text x="49.3" y="72">DIRC</text>
<text x="57.8" y="66.9">~{RAW_READ}</text>
<text x="62.5" y="69.4">RCLK</text>
<text x="64.8" y="72">RG</text>
<text x="219.9" y="70.1">74LS06</text>
<text x="220.9" y="67.7">U16D</text>
<text x="49.3" y="74.5">EARLY</text>
<text x="49.3" y="77.1">LATE</text>
<text x="63.8" y="74.5">CLK</text>
<text x="64" y="77.1">HLT</text>
<text x="49.3" y="79.6">~{MR}</text>
<text x="56.7" y="80.3" transform="rotate(-90 56.7 80.3)">VBB</text>
<text x="59.3" y="80.3" transform="rotate(-90 59.3 80.3)">GND</text>
<text x="63.1" y="79.6">~{TEST}</text>
<text x="136.1" y="82.1">VCC3_3</text>
<text x="153" y="80.2">GND</text>
<text x="219.9" y="82.6">74LS38</text>
<text x="221" y="80.2">U15A</text>
<text x="55.2" y="89.1">GND</text>
<text x="147.2" y="89.7">SN74LV1T34DBV</text>
<text x="153" y="87.2">U22</text>
<text x="136.4" y="93.6">A</text>
<text x="141.8" y="92" transform="rotate(-90 141.8 92)">VCC</text>
<text x="144.3" y="93.6">Y</text>
<text x="220.9" y="94.2">U15B</text>
<text x="141.8" y="97.3" transform="rotate(-90 141.8 97.3)">GND</text>
<text x="219.9" y="96.5">74LS38</text>
<text x="139.1" y="105.6">GND</text>
<text x="37.8" y="112">VCC</text>
<text x="79.7" y="109.5">VCC</text>
<text x="144.1" y="112.6">R56</text>
<text x="152.1" y="108.2">VCC</text>
<text x="219.9" y="110.7">74LS06</text>
<text x="220.9" y="108.4">U16B</text>
<text x="41.2" y="119.1">R46</text>
<text x="65.3" y="119.1">R47</text>
<text x="83.1" y="119.1">R48</text>
<text x="144.1" y="117.7">R57</text>
<text x="144.2" y="115.2">10k</text>
<text x="41.2" y="121.4">1k</text>
<text x="48.4" y="125.7">74LS38</text>
<text x="49.5" y="123.4">U15D</text>
<text x="65.3" y="121.4">4k7</text>
<text x="67.5" y="125.7">74LS38</text>
<text x="68.5" y="123.4">U15C</text>
<text x="83.1" y="121.4">4k7</text>
<text x="144.1" y="122.8">R58</text>
<text x="144.2" y="125.3">10k</text>
<text x="144.2" y="120.2">10k</text>
<text x="219.9" y="123.4">74LS06</text>
<text x="221" y="121.1">U16A</text>
<text x="144.1" y="127.9">R59</text>
<text x="144.2" y="130.4">10k</text>
<text x="144.1" y="132.9">R60</text>
<text x="144.2" y="135.5">10k</text>
<text x="115.3" y="148.9">VCC</text>
<text x="50.5" y="150.1">VCC</text>
<text x="69.6" y="150.1">VCC</text>
<text x="122.5" y="153.3">R49</text>
<text x="122.5" y="155.8">330</text>
<text x="122.5" y="158.3">R50</text>
<text x="122.5" y="160.9">330</text>
<text x="52.9" y="163.6" transform="rotate(-90 52.9 163.6)">VCC</text>
<text x="57.9" y="166.1">U16G</text>
<text x="72" y="163.6" transform="rotate(-90 72 163.6)">VCC</text>
<text x="77" y="166.1">U15E</text>
<text x="122.5" y="163.4">R51</text>
<text x="122.5" y="166">330</text>
<text x="52.9" y="173" transform="rotate(-90 52.9 173)">GND</text>
<text x="57.9" y="168.4">74LS06</text>
<text x="72" y="173" transform="rotate(-90 72 173)">GND</text>
<text x="77" y="168.4">74LS38</text>
<text x="122.5" y="173.6">R53</text>
<text x="122.5" y="168.5">R52</text>
<text x="122.5" y="171">330</text>
<text x="122.5" y="178.7">R54</text>
<text x="122.5" y="176.1">330</text>
<text x="50.2" y="184.3">GND</text>
<text x="69.2" y="184.3">GND</text>
<text x="122.5" y="181.2">330</text>
</g>
<g font-size="1.8" fill="#a90000">
<text x="44.4" y="25.1">1</text>
<text x="50.5" y="28.6" transform="rotate(-90 50.5 28.6)">3</text>
<text x="55.8" y="25.1">2</text>
<text x="46.3" y="35.3">2</text>
<text x="55.6" y="33.1" transform="rotate(-90 55.6 33.1)">40</text>
<text x="58.2" y="33.1" transform="rotate(-90 58.2 33.1)">21</text>
<text x="68.5" y="35.3">39</text>
<text x="140.9" y="32.8">2</text>
<text x="140.9" y="35.3">4</text>
<text x="149.8" y="32.8">1</text>
<text x="149.8" y="35.3">3</text>
<text x="46.3" y="37.8">3</text>
<text x="46.3" y="40.4">4</text>
<text x="68.5" y="37.8">38</text>
<text x="68.5" y="40.4">37</text>
<text x="140.9" y="37.8">6</text>
<text x="140.9" y="40.4">8</text>
<text x="149.8" y="37.8">5</text>
<text x="149.8" y="40.4">7</text>
<text x="216.5" y="36.6">13</text>
<text x="227.9" y="36.6">12</text>
<text x="46.3" y="42.9">5</text>
<text x="46.3" y="45.5">6</text>
<text x="68.5" y="42.9">36</text>
<text x="68.5" y="45.5">35</text>
<text x="140.3" y="42.9">10</text>
<text x="140.3" y="45.5">12</text>
<text x="149.2" y="45.5">11</text>
<text x="149.8" y="42.9">9</text>
<text x="46.3" y="48">7</text>
<text x="46.3" y="50.5">8</text>
<text x="46.3" y="53.1">9</text>
<text x="68.5" y="48">34</text>
<text x="68.5" y="50.5">33</text>
<text x="68.5" y="53.1">32</text>
<text x="140.3" y="48">14</text>
<text x="140.3" y="50.5">16</text>
<text x="140.3" y="53.1">18</text>
<text x="149.2" y="48">13</text>
<text x="149.2" y="50.5">15</text>
<text x="149.2" y="53.1">17</text>
<text x="217.1" y="49.3">5</text>
<text x="228.5" y="49.3">6</text>
<text x="45.7" y="55.6">10</text>
<text x="45.7" y="58.2">11</text>
<text x="68.5" y="55.6">31</text>
<text x="68.5" y="58.2">30</text>
<text x="140.3" y="55.6">20</text>
<text x="140.3" y="58.2">22</text>
<text x="149.2" y="55.6">19</text>
<text x="149.2" y="58.2">21</text>
<text x="45.7" y="60.7">12</text>
<text x="45.7" y="63.2">13</text>
<text x="45.7" y="65.8">14</text>
<text x="68.5" y="60.7">29</text>
<text x="68.5" y="63.2">28</text>
<text x="68.5" y="65.8">27</text>
<text x="140.3" y="60.7">24</text>
<text x="140.3" y="63.2">26</text>
<text x="140.3" y="65.8">28</text>
<text x="149.2" y="60.7">23</text>
<text x="149.2" y="63.2">25</text>
<text x="149.2" y="65.8">27</text>
<text x="216.5" y="62">11</text>
<text x="227.9" y="62">10</text>
<text x="45.7" y="68.3">15</text>
<text x="45.7" y="70.9">16</text>
<text x="68.5" y="68.3">26</text>
<text x="68.5" y="70.9">25</text>
<text x="140.3" y="68.3">30</text>
<text x="140.3" y="70.9">32</text>
<text x="149.2" y="68.3">29</text>
<text x="149.2" y="70.9">31</text>
<text x="45.7" y="73.4">17</text>
<text x="45.7" y="75.9">18</text>
<text x="68.5" y="73.4">24</text>
<text x="68.5" y="75.9">23</text>
<text x="140.3" y="73.4">34</text>
<text x="149.2" y="73.4">33</text>
<text x="217.1" y="74.7">9</text>
<text x="228.5" y="74.7">8</text>
<text x="45.7" y="78.5">19</text>
<text x="55.6" y="83.3" transform="rotate(-90 55.6 83.3)">1</text>
<text x="68.5" y="78.5">22</text>
<text x="140.7" y="87.1" transform="rotate(-90 140.7 87.1)">5</text>
<text x="217.1" y="84.8">1</text>
<text x="217.1" y="89.9">2</text>
<text x="228.5" y="87.4">3</text>
<text x="133.9" y="92.5">2</text>
<text x="146.6" y="92.5">4</text>
<text x="140.7" y="99.8" transform="rotate(-90 140.7 99.8)">3</text>
<text x="217.1" y="98.8">4</text>
<text x="228.5" y="101.3">6</text>
<text x="217.1" y="103.9">5</text>
<text x="217.1" y="115.3">3</text>
<text x="228.5" y="115.3">4</text>
<text x="45" y="128">12</text>
<text x="56.5" y="130.6">11</text>
<text x="64.7" y="128">9</text>
<text x="76.1" y="130.6">8</text>
<text x="217.1" y="128">1</text>
<text x="228.5" y="128">2</text>
<text x="45" y="133.1">13</text>
<text x="64.1" y="133.1">10</text>
<text x="51.8" y="157.5" transform="rotate(-90 51.8 157.5)">14</text>
<text x="70.9" y="157.5" transform="rotate(-90 70.9 157.5)">14</text>
<text x="51.8" y="177.2" transform="rotate(-90 51.8 177.2)">7</text>
<text x="70.9" y="177.2" transform="rotate(-90 70.9 177.2)">7</text>
</g>
<text font-size="1.8" fill="#009600" x="58.2" y="83.9" transform="rotate(-90 58.2 83.9)">20</text>
<g font-size="1.8" fill="#0000c2">
<text x="142.2" y="148.3">Optional</text>
<text x="151.3" y="148.3">(only</text>
<text x="157.3" y="148.3">for</text>
<text x="161.1" y="148.3">3.5&quot;)</text>
</g>
</svg>
